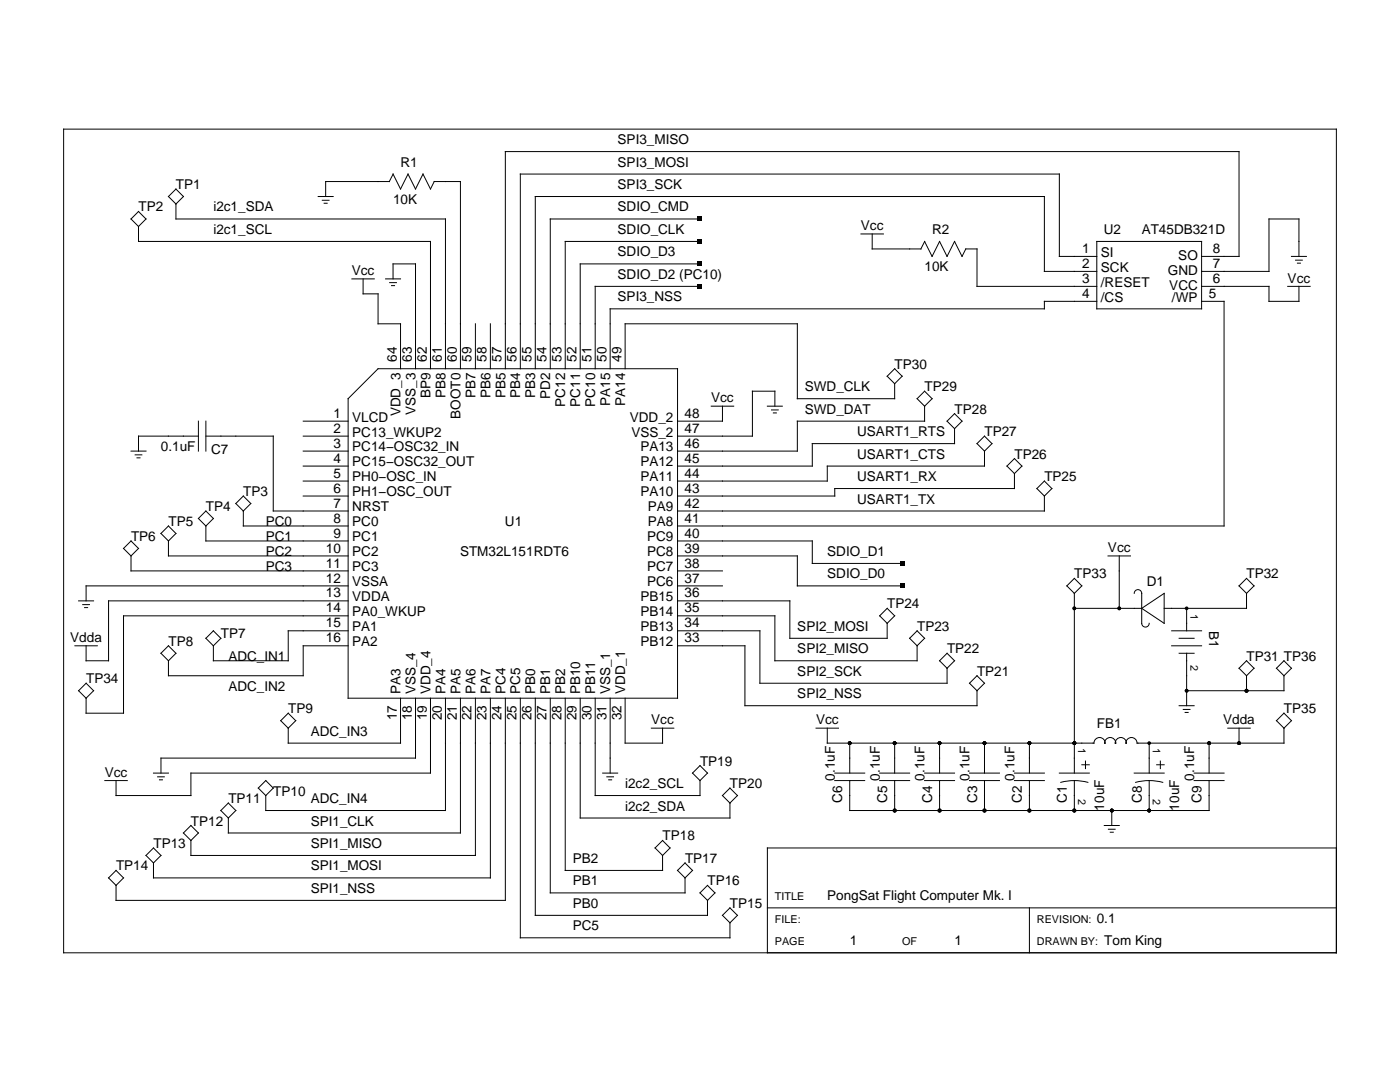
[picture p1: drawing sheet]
<svg xmlns="http://www.w3.org/2000/svg" width="279mm" height="216mm" viewBox="0 0 279 216" stroke-linecap="round" stroke-linejoin="round" font-family="sans-serif">
<g fill="none" stroke="#000" stroke-width=".2">
<path d="M12.7 25.8h254v164.3h-254zM33.6 39.2l1.5-1.5 1.5 1.5-1.5 1.5zM63.5 39.2h3M64.3 40h1.4M77.7 36.2l.7-1.5 1.5 3 1.5-3 1.5 3 1.5-3 1.5 3 .8-1.5h5.2v37.4M77.7 36.2h-12.7v3M26.1 43.7l1.5-1.5 1.5 1.5-1.5 1.5zM27.6 45.2v3h58.3v25.4M35.1 40.7v3h53.8v29.9M64.7 40.6h.6M70.2 55.6h4.5M72.5 55.6v3h3v6h4.4v9"/>
<path d="M76.9 55.6h3M77.8 56.4h1.3M78.1 57h.6M78.4 55.6v-2.9h4.5v20.9M139.7 48.2h-26.9v25.4M139.7 52.7h-23.9v20.9M139.7 57.1h-20.9v16.5M139.7 43.7h-29.9v29.9M171.8 46.7h4.5M174.1 46.7v3h9.7M184.5 48.2l1.5 3 1.5-3 1.5 3 1.5-3 1.5 3 .7-1.5h2.3v7.4h23.9M184.5 48.2l-.7 1.5"/>
<path d="M218.9 54.2h-10.5v-15h-101.6v34.4M218.9 51.2h-7.5v-16.5h-107.6v38.9M218.9 48.2h20.9v13.4h-20.9zM239.8 51.2h7.5v-21h-146.4v43.4M239.8 57.1h13.5v3h5.9v-3M257 57.1h4.5M257.7 51.2h3M258.6 51.9h1.3M258.9 52.5h.6M259.2 51.2v-7.5h-5.9v10.5h-13.5M75.5 73.6h59.7v65.7h-65.7v-59.7zM94.9 64.6v9"/>
<path d="M97.9 64.6v9M124.8 73.6v-9h34.3v15h19.4v-3M177.1 75.1l1.4-1.5 1.5 1.5-1.5 1.5zM183 79.6l1.5-1.5 1.5 1.5-1.5 1.4zM218.9 60.1h-10.5v1.5h-86.6v12M239.8 60.1h4.5v44.9h-109.1M26.1 90h3M27 90.8h1.3M27.3 91.4h.6M39.6 87h-12v3M39.6 84v6M41.1 87h13.4v15h15"/>
<path d="M41.1 84v6M48.6 99l1.5 1.5-1.5 1.5-1.5-1.5zM60.5 90h9M60.5 96h9M60.5 93h9M60.5 99h9M60.5 84h9M60.5 87h9M141.9 81h4.5M144.2 81v3h-9M153.1 81h3M154 81.8h1.3"/>
<path d="M154.3 82.4h.6M154.6 81v-2.9h-4.4v8.9h-15M184.5 81v3h-25.4v6h-23.9M189 84l1.5-1.5 1.5 1.5-1.5 1.5zM190.5 85.5v3h-28.4v4.5h-26.9M195 88.5l1.5-1.5 1.5 1.5-1.5 1.5zM196.5 90v3h-31.4v3h-29.9M202.5 94.5v3h-35.9v1.5h-31.4M202.5 91.5l1.4 1.5-1.4 1.5-1.5-1.5zM208.4 99v3h-73.2M208.4 96l1.5 1.5-1.5 1.5-1.5-1.5zM15.7 119.9h3"/>
<path d="M24.7 109.4l1.4-1.5 1.5 1.5-1.5 1.5zM26.1 110.9v3h43.4M33.6 107.9v3h35.9M33.6 105l1.5 1.4-1.5 1.5-1.5-1.5zM41.1 105v2.9h28.4M41.1 102l1.5 1.5-1.5 1.5-1.5-1.5zM48.6 102v3h20.9M69.5 119.9h-47.8v11.9h-4.5v-2.9M69.5 116.9h-52.3v3M135.2 119.9h22.4v7.5h19.5v-3M135.2 113.9h9M135.2 116.9h9"/>
<path d="M135.2 110.9h23.9v6h20.9M135.2 107.9h26.9v4.5h17.9M214.4 115.4l1.5 1.5-1.5 1.5-1.5-1.5zM214.4 118.4v35.9M221.1 110.9h4.5M223.4 110.9v10.5M226.4 118.4a.75 .75 0 0 1 .7-.7 .75 .75 0 0 1 .8 .7v6a.75 .75 0 0 0 .7 .7 .75 .75 0 0 0 .7-.7M248.8 118.4v3h-16.5M248.8 115.4l1.5 1.5-1.5 1.5-1.5-1.5zM14.9 128.9h4.5M15.7 137.8l1.5-1.5 1.5 1.5-1.5 1.5zM16.5 120.6h1.4"/>
<path d="M16.9 121.2h.6M32.1 130.4l1.5-1.5 1.5 1.5-1.5 1.4zM42.6 125.9l1.5 1.5-1.5 1.5-1.5-1.5zM69.5 128.9h-9v5.9h-26.9v-3M69.5 125.9h-12v5.9h-14.9v-2.9M69.5 122.9h-44.8v19.4h-7.5v-3M79.9 139.3v9h-22.4v-3M82.9 139.3v12h-50.8v3M85.9 139.3v15h-47.8v4.4h-14.9v-2.9M88.9 139.3v22.4h-35.9v-3M91.9 139.3v26.9h-46.3v-3M94.9 139.3v31.4h-56.8v-3"/>
<path d="M97.9 139.3v35.9h-67.3v-3M100.9 139.3v40.4h-77.7v-3M103.8 139.3v47.8h41.9v-3M106.8 139.3v43.3h34.4v-2.9M109.8 139.3v38.9h26.9v-3M112.8 139.3v34.4h19.4v-3M115.8 139.3v23.9h29.9v-3M118.8 139.3v19.4h20.9v-2.9M121.8 139.3v15M124.8 139.3v9h7.4v-3M135.2 128.9h13.5v11.9h46.3v-3M135.2 125.9h16.5v10.4h37.3v-3"/>
<path d="M135.2 122.9h19.4v8.9h28.4v-2.9M177.1 121.4l1.4 1.5-1.4 1.5-1.5-1.5zM183 125.9l1.5 1.5-1.5 1.5-1.5-1.5zM189 130.4l1.5 1.4-1.5 1.5-1.5-1.5zM195 134.8l1.5 1.5-1.5 1.5-1.5-1.5zM214.4 121.4h13.5M227.9 121.4l4.4-3v6zM233.8 128.9h6M233.8 125.9h6M235.3 130.4h3M235.3 127.4h3M236.8 121.4v4.5"/>
<path d="M236.8 130.4v10.4M248.8 131.8l1.5 1.5-1.5 1.5-1.5-1.5zM248.8 134.8v3M256.2 134.8v3h-19.4M256.2 131.8l1.5 1.5-1.5 1.5-1.5-1.5zM20.9 155.8h4.5M30.6 154.3h3M31.5 155h1.3M31.8 155.6h.6M53 155.8l1.5 1.4-1.5 1.5-1.5-1.5zM56 143.8l1.5-1.5 1.5 1.5-1.5 1.5zM120.3 154.3h3"/>
<path d="M121.1 155h1.3M121.5 155.6h.6M130 145.3h4.5M138.2 154.3l1.5-1.5 1.5 1.5-1.5 1.5zM144.2 158.7l1.5-1.5 1.5 1.5-1.5 1.5zM162.9 145.3h4.4M165.1 145.3v3h53.2a1.09 1.09 0 0 1 1.1-1.1 1.09 1.09 0 0 1 1.1 1.1 1.07 1.07 0 0 1 1.1-1.1 1.07 1.07 0 0 1 1 1.1 1.07 1.07 0 0 1 1.1-1.1 1.07 1.07 0 0 1 1 1.1 1.09 1.09 0 0 1 1.1-1.1 1.09 1.09 0 0 1 1.1 1.1h29.3v-3M166.6 154.3h6M166.6 155.8h6M169.6 155.8v5.9h71.7v-5.9M169.6 148.3v6M175.6 154.3h5.9"/>
<path d="M175.6 155.8h5.9M178.5 148.3v6M178.5 155.8v5.9M184.5 154.3h6M184.5 155.8h6M187.5 148.3v6M187.5 155.8v5.9M193.5 154.3h6M193.5 155.8h6M196.5 148.3v6M196.5 155.8v5.9M202.5 154.3h5.9"/>
<path d="M202.5 155.8h5.9M205.4 148.3v6M205.4 155.8v5.9M211.4 154.3h6M211.7 156.1a10.5 10.5 0 0 1 5.4 0M214.4 155.8v5.9M215.9 152.6h1.5M216.6 151.9v1.5M226.4 154.3h5.9M226.6 156.1a10.5 10.5 0 0 1 5.5 0M229.3 148.3v6M229.3 155.8v5.9"/>
<path d="M230.8 152.6h1.5M231.6 151.9v1.5M235.3 140.8h3M236.1 141.6h1.4M236.5 142.2h.6M238.3 154.3h6M238.3 155.8h6M241.3 148.3v6M245 145.3h4.5M247.3 145.3v3M256.2 142.3l1.5 1.5-1.5 1.5-1.5-1.5zM21.7 175.2l1.5-1.5 1.5 1.5-1.5 1.5z"/>
<path d="M29.1 170.7l1.5-1.5 1.5 1.5-1.5 1.5zM36.6 166.2l1.5-1.5 1.5 1.5-1.5 1.5zM44.1 161.7l1.5-1.5 1.5 1.5-1.5 1.5zM130.7 169.2l1.5-1.5 1.5 1.5-1.5 1.5zM136.7 172.2l1.5 1.5-1.5 1.5-1.5-1.5zM141.2 176.7l1.5 1.5-1.5 1.5-1.5-1.5zM220.4 164.7h3M221.2 165.5h1.3M221.6 166.1h.6M221.9 161.7v3M266.7 169.2h-113.6v20.9M144.2 182.6l1.5-1.4 1.5 1.4-1.5 1.5z"/>
<path d="M153.1 181.2h113.6M205.4 181.2v8.9"/>
</g>
<g fill="#000">
<path d="M139.3 43.2h.8v.9h-.8zM139.3 47.7h.8v.9h-.8zM139.3 52.2h.8v.9h-.8zM139.3 56.7h.8v.9h-.8zM179.6 112h.9v.9h-.9zM179.6 116.5h.9v.9h-.9z"/>
<circle cx="214.4" cy="121.4" r=".37"/>
<circle cx="223.4" cy="121.4" r=".37"/>
<circle cx="236.8" cy="137.8" r=".37"/>
<circle cx="236.8" cy="121.4" r=".37"/>
<circle cx="248.8" cy="137.8" r=".37"/>
<circle cx="169.6" cy="148.3" r=".37"/>
<circle cx="178.5" cy="148.3" r=".37"/>
<circle cx="187.5" cy="148.3" r=".37"/>
<circle cx="196.5" cy="148.3" r=".37"/>
<circle cx="205.4" cy="148.3" r=".37"/>
<circle cx="214.4" cy="148.3" r=".37"/>
<circle cx="229.3" cy="148.3" r=".37"/>
<circle cx="241.3" cy="148.3" r=".37"/>
<circle cx="247.3" cy="148.3" r=".37"/>
<circle cx="178.5" cy="161.7" r=".37"/>
<circle cx="187.5" cy="161.7" r=".37"/>
<circle cx="196.5" cy="161.7" r=".37"/>
<circle cx="205.4" cy="161.7" r=".37"/>
<circle cx="214.4" cy="161.7" r=".37"/>
<circle cx="221.9" cy="161.7" r=".37"/>
<circle cx="229.3" cy="161.7" r=".37"/>
</g>
<g font-size="2.7">
<text x="123.3" y="28.8">SPI3_MISO</text>
<text x="79.9" y="33.2">R1</text>
<text x="123.3" y="33.2">SPI3_MOSI</text>
<text x="35.1" y="37.7">TP1</text>
<text x="78.4" y="40.7">10K</text>
<text x="123.3" y="37.7">SPI3_SCK</text>
<text x="27.6" y="42.2">TP2</text>
<text x="42.6" y="42.2">i2c1_SDA</text>
<text x="42.6" y="46.7">i2c1_SCL</text>
<text x="123.3" y="46.7">SDIO_CLK</text>
<text x="123.3" y="42.2">SDIO_CMD</text>
<text x="171.8" y="45.9">Vcc</text>
<text x="186" y="46.7">R2</text>
<text x="220.3" y="46.7">U2</text>
<text x="227.9" y="46.7">AT45DB321D</text>
<text x="123.3" y="51.2">SDIO_D3</text>
<text x="216" y="53.5">2</text>
<text x="216" y="50.5">1</text>
<text x="219.7" y="51.2">SI</text>
<text x="235.2" y="51.9">SO</text>
<text x="242" y="53.4">7</text>
<text x="242" y="50.4">8</text>
<text x="70.2" y="54.9">Vcc</text>
<text x="123.3" y="55.6">SDIO_D2 (PC10)</text>
<text x="184.5" y="54.2">10K</text>
<text x="216" y="59.5">4</text>
<text x="216" y="56.5">3</text>
<text x="219.7" y="57.2">/RESET</text>
<text x="219.7" y="54.2">SCK</text>
<text x="233.1" y="54.9">GND</text>
<text x="233.4" y="57.9">VCC</text>
<text x="241.2" y="59.5">5</text>
<text x="242" y="56.4">6</text>
<text x="257" y="56.4">Vcc</text>
<text x="123.3" y="60.1">SPI3_NSS</text>
<text x="219.7" y="60.2">/CS</text>
<text x="233.9" y="60.2">/WP</text>
<text x="79.2" y="72.2" transform="rotate(-90 79.2 72.2)">64</text>
<text x="82.2" y="72.2" transform="rotate(-90 82.2 72.2)">63</text>
<text x="85.2" y="72.2" transform="rotate(-90 85.2 72.2)">62</text>
<text x="88.2" y="72.2" transform="rotate(-90 88.2 72.2)">61</text>
<text x="91.1" y="72.2" transform="rotate(-90 91.1 72.2)">60</text>
<text x="94.1" y="72.2" transform="rotate(-90 94.1 72.2)">59</text>
<text x="97.1" y="72.2" transform="rotate(-90 97.1 72.2)">58</text>
<text x="100.1" y="72.2" transform="rotate(-90 100.1 72.2)">57</text>
<text x="103.1" y="72.2" transform="rotate(-90 103.1 72.2)">56</text>
<text x="106.1" y="72.2" transform="rotate(-90 106.1 72.2)">55</text>
<text x="109.1" y="72.2" transform="rotate(-90 109.1 72.2)">54</text>
<text x="112.1" y="72.2" transform="rotate(-90 112.1 72.2)">53</text>
<text x="115" y="72.2" transform="rotate(-90 115 72.2)">52</text>
<text x="118" y="72.2" transform="rotate(-90 118 72.2)">51</text>
<text x="121" y="72.2" transform="rotate(-90 121 72.2)">50</text>
<text x="124" y="72.2" transform="rotate(-90 124 72.2)">49</text>
<text x="178.5" y="73.6">TP30</text>
<text x="66.6" y="83.4">1</text>
<text x="79.9" y="83.1" transform="rotate(-90 79.9 83.1)">VDD_3</text>
<text x="82.9" y="82.8" transform="rotate(-90 82.9 82.8)">VSS_3</text>
<text x="85.9" y="79.5" transform="rotate(-90 85.9 79.5)">BP9</text>
<text x="88.9" y="79.5" transform="rotate(-90 88.9 79.5)">PB8</text>
<text x="91.9" y="83.5" transform="rotate(-90 91.9 83.5)">BOOT0</text>
<text x="94.9" y="79.5" transform="rotate(-90 94.9 79.5)">PB7</text>
<text x="97.9" y="79.5" transform="rotate(-90 97.9 79.5)">PB6</text>
<text x="100.9" y="79.5" transform="rotate(-90 100.9 79.5)">PB5</text>
<text x="103.8" y="79.5" transform="rotate(-90 103.8 79.5)">PB4</text>
<text x="106.8" y="79.5" transform="rotate(-90 106.8 79.5)">PB3</text>
<text x="109.8" y="79.6" transform="rotate(-90 109.8 79.6)">PD2</text>
<text x="112.8" y="81.1" transform="rotate(-90 112.8 81.1)">PC12</text>
<text x="115.8" y="81.1" transform="rotate(-90 115.8 81.1)">PC11</text>
<text x="118.8" y="81.1" transform="rotate(-90 118.8 81.1)">PC10</text>
<text x="121.8" y="81" transform="rotate(-90 121.8 81)">PA15</text>
<text x="124.8" y="81" transform="rotate(-90 124.8 81)">PA14</text>
<text x="136.6" y="83.4">48</text>
<text x="141.9" y="80.3">Vcc</text>
<text x="160.6" y="78.1">SWD_CLK</text>
<text x="160.6" y="82.5">SWD_DAT</text>
<text x="184.5" y="78.1">TP29</text>
<text x="190.5" y="82.5">TP28</text>
<text x="66.6" y="89.3">3</text>
<text x="66.6" y="86.4">2</text>
<text x="70.3" y="87.1">PC13_WKUP2</text>
<text x="70.3" y="84.1">VLCD</text>
<text x="125.7" y="84.1">VDD_2</text>
<text x="126" y="87.1">VSS_2</text>
<text x="136.6" y="89.3">46</text>
<text x="136.6" y="86.4">47</text>
<text x="171.1" y="87">USART1_RTS</text>
<text x="196.5" y="87">TP27</text>
<text x="32.1" y="90">0.1uF</text>
<text x="42.1" y="90.5">C7</text>
<text x="66.6" y="95.3">5</text>
<text x="66.6" y="92.3">4</text>
<text x="70.3" y="93.1">PC15−OSC32_OUT</text>
<text x="70.3" y="90.1">PC14−OSC32_IN</text>
<text x="127.8" y="90.1">PA13</text>
<text x="127.8" y="93.1">PA12</text>
<text x="136.6" y="95.3">44</text>
<text x="136.6" y="92.3">45</text>
<text x="171.1" y="91.5">USART1_CTS</text>
<text x="171.1" y="96">USART1_RX</text>
<text x="202.5" y="91.5">TP26</text>
<text x="208.4" y="96">TP25</text>
<text x="41.1" y="102">TP4</text>
<text x="48.6" y="99">TP3</text>
<text x="66.6" y="101.3">7</text>
<text x="66.6" y="98.3">6</text>
<text x="70.3" y="99.1">PH1−OSC_OUT</text>
<text x="70.3" y="96.1">PH0−OSC_IN</text>
<text x="127.8" y="96.1">PA11</text>
<text x="127.8" y="99.1">PA10</text>
<text x="136.6" y="98.3">43</text>
<text x="136.6" y="101.3">42</text>
<text x="171.1" y="100.5">USART1_TX</text>
<text x="26.1" y="107.9">TP6</text>
<text x="33.6" y="105">TP5</text>
<text x="53" y="105">PC0</text>
<text x="53" y="107.9">PC1</text>
<text x="66.6" y="107.3">9</text>
<text x="66.6" y="104.3">8</text>
<text x="70.3" y="105">PC0</text>
<text x="70.3" y="102">NRST</text>
<text x="100.8" y="105">U1</text>
<text x="129.3" y="102">PA9</text>
<text x="129.3" y="105">PA8</text>
<text x="136.6" y="104.3">41</text>
<text x="136.6" y="107.3">40</text>
<text x="53" y="110.9">PC2</text>
<text x="53" y="113.9">PC3</text>
<text x="65.1" y="110.3">10</text>
<text x="65.1" y="113.2">11</text>
<text x="70.3" y="111">PC2</text>
<text x="70.3" y="114">PC3</text>
<text x="70.3" y="108">PC1</text>
<text x="91.8" y="111">STM32L151RDT6</text>
<text x="129.1" y="114">PC7</text>
<text x="129.1" y="108">PC9</text>
<text x="129.1" y="111">PC8</text>
<text x="136.6" y="113.2">38</text>
<text x="136.6" y="110.3">39</text>
<text x="165.1" y="110.9">SDIO_D1</text>
<text x="221.1" y="110.2">Vcc</text>
<text x="65.1" y="119.2">13</text>
<text x="65.1" y="116.2">12</text>
<text x="70.3" y="120">VDDA</text>
<text x="70.3" y="117">VSSA</text>
<text x="127.8" y="120">PB15</text>
<text x="129.1" y="117">PC6</text>
<text x="136.6" y="116.2">37</text>
<text x="136.6" y="119.2">36</text>
<text x="165.1" y="115.4">SDIO_D0</text>
<text x="214.4" y="115.4">TP33</text>
<text x="228.9" y="116.9">D1</text>
<text x="248.8" y="115.4">TP32</text>
<text x="65.1" y="125.2">15</text>
<text x="65.1" y="122.2">14</text>
<text x="70.3" y="125.9">PA1</text>
<text x="70.3" y="123">PA0_WKUP</text>
<text x="127.8" y="123">PB14</text>
<text x="127.8" y="125.9">PB13</text>
<text x="136.6" y="122.2">35</text>
<text x="136.6" y="125.2">34</text>
<text x="159.1" y="125.9">SPI2_MOSI</text>
<text x="177.1" y="121.4">TP24</text>
<text x="183" y="125.9">TP23</text>
<text x="241.3" y="125.9" transform="rotate(90 241.3 125.9)">B1</text>
<text x="14" y="128.1">Vdda</text>
<text x="33.6" y="128.9">TP8</text>
<text x="44.1" y="127.4">TP7</text>
<text x="45.6" y="131.8">ADC_IN1</text>
<text x="65.1" y="128.2">16</text>
<text x="70.3" y="128.9">PA2</text>
<text x="127.8" y="128.9">PB12</text>
<text x="136.6" y="128.2">33</text>
<text x="159.1" y="130.4">SPI2_MISO</text>
<text x="189" y="130.4">TP22</text>
<text x="248.8" y="131.8">TP31 TP36</text>
<text x="17.2" y="136.3">TP34</text>
<text x="45.6" y="137.8">ADC_IN2</text>
<text x="159.1" y="134.8">SPI2_SCK</text>
<text x="195" y="134.8">TP21</text>
<text x="57.5" y="142.3">TP9</text>
<text x="79.2" y="143.7" transform="rotate(-90 79.2 143.7)">17</text>
<text x="79.9" y="138.5" transform="rotate(-90 79.9 138.5)">PA3</text>
<text x="82.2" y="143.7" transform="rotate(-90 82.2 143.7)">18</text>
<text x="82.9" y="138.5" transform="rotate(-90 82.9 138.5)">VSS_4</text>
<text x="85.2" y="143.7" transform="rotate(-90 85.2 143.7)">19</text>
<text x="85.9" y="138.5" transform="rotate(-90 85.9 138.5)">VDD_4</text>
<text x="88.2" y="143.7" transform="rotate(-90 88.2 143.7)">20</text>
<text x="88.9" y="138.5" transform="rotate(-90 88.9 138.5)">PA4</text>
<text x="91.1" y="143.7" transform="rotate(-90 91.1 143.7)">21</text>
<text x="91.9" y="138.5" transform="rotate(-90 91.9 138.5)">PA5</text>
<text x="94.1" y="143.7" transform="rotate(-90 94.1 143.7)">22</text>
<text x="94.9" y="138.5" transform="rotate(-90 94.9 138.5)">PA6</text>
<text x="97.1" y="143.7" transform="rotate(-90 97.1 143.7)">23</text>
<text x="97.9" y="138.5" transform="rotate(-90 97.9 138.5)">PA7</text>
<text x="100.1" y="143.7" transform="rotate(-90 100.1 143.7)">24</text>
<text x="100.9" y="138.5" transform="rotate(-90 100.9 138.5)">PC4</text>
<text x="103.1" y="143.7" transform="rotate(-90 103.1 143.7)">25</text>
<text x="103.8" y="138.5" transform="rotate(-90 103.8 138.5)">PC5</text>
<text x="106.1" y="143.7" transform="rotate(-90 106.1 143.7)">26</text>
<text x="106.8" y="138.5" transform="rotate(-90 106.8 138.5)">PB0</text>
<text x="109.1" y="143.7" transform="rotate(-90 109.1 143.7)">27</text>
<text x="109.8" y="138.5" transform="rotate(-90 109.8 138.5)">PB1</text>
<text x="112.1" y="143.7" transform="rotate(-90 112.1 143.7)">28</text>
<text x="112.8" y="138.5" transform="rotate(-90 112.8 138.5)">PB2</text>
<text x="115" y="143.7" transform="rotate(-90 115 143.7)">29</text>
<text x="115.8" y="138.5" transform="rotate(-90 115.8 138.5)">PB10</text>
<text x="118" y="143.7" transform="rotate(-90 118 143.7)">30</text>
<text x="118.8" y="138.5" transform="rotate(-90 118.8 138.5)">PB11</text>
<text x="121" y="143.7" transform="rotate(-90 121 143.7)">31</text>
<text x="121.8" y="138.5" transform="rotate(-90 121.8 138.5)">VSS_1</text>
<text x="124" y="143.7" transform="rotate(-90 124 143.7)">32</text>
<text x="124.8" y="138.5" transform="rotate(-90 124.8 138.5)">VDD_1</text>
<text x="159.1" y="139.3">SPI2_NSS</text>
<text x="256.2" y="142.3">TP35</text>
<text x="62" y="146.8">ADC_IN3</text>
<text x="130" y="144.5">Vcc</text>
<text x="162.9" y="144.5">Vcc</text>
<text x="218.9" y="145.3">FB1</text>
<text x="244.1" y="144.5">Vdda</text>
<text x="20.9" y="155">Vcc</text>
<text x="139.7" y="152.8">TP19</text>
<text x="166.6" y="155.8" transform="rotate(-90 166.6 155.8)">0.1uF</text>
<text x="175.6" y="155.8" transform="rotate(-90 175.6 155.8)">0.1uF</text>
<text x="184.5" y="155.8" transform="rotate(-90 184.5 155.8)">0.1uF</text>
<text x="193.5" y="155.8" transform="rotate(-90 193.5 155.8)">0.1uF</text>
<text x="202.5" y="155.8" transform="rotate(-90 202.5 155.8)">0.1uF</text>
<text x="238.3" y="155.8" transform="rotate(-90 238.3 155.8)">0.1uF</text>
<text x="45.6" y="160.2">TP11</text>
<text x="54.5" y="158.7">TP10</text>
<text x="62" y="160.2">ADC_IN4</text>
<text x="124.8" y="157.2">i2c2_SCL</text>
<text x="124.8" y="161.7">i2c2_SDA</text>
<text x="145.7" y="157.2">TP20</text>
<text x="168.1" y="160.2" transform="rotate(-90 168.1 160.2)">C6</text>
<text x="177.1" y="160.2" transform="rotate(-90 177.1 160.2)">C5</text>
<text x="186" y="160.2" transform="rotate(-90 186 160.2)">C4</text>
<text x="195" y="160.2" transform="rotate(-90 195 160.2)">C3</text>
<text x="203.9" y="160.2" transform="rotate(-90 203.9 160.2)">C2</text>
<text x="212.9" y="160.2" transform="rotate(-90 212.9 160.2)">C1</text>
<text x="220.4" y="161.7" transform="rotate(-90 220.4 161.7)">10uF</text>
<text x="227.9" y="160.2" transform="rotate(-90 227.9 160.2)">C8</text>
<text x="235.3" y="161.7" transform="rotate(-90 235.3 161.7)">10uF</text>
<text x="239.8" y="160.2" transform="rotate(-90 239.8 160.2)">C9</text>
<text x="38.1" y="164.7">TP12</text>
<text x="62" y="164.7">SPI1_CLK</text>
<text x="132.2" y="167.7">TP18</text>
<text x="23.2" y="173.7">TP14</text>
<text x="30.6" y="169.2">TP13</text>
<text x="62" y="169.2">SPI1_MISO</text>
<text x="62" y="173.7">SPI1_MOSI</text>
<text x="114.3" y="172.2">PB2</text>
<text x="136.7" y="172.2">TP17</text>
<text x="62" y="178.2">SPI1_NSS</text>
<text x="114.3" y="176.7">PB1</text>
<text x="141.2" y="176.7">TP16</text>
<text x="165.1" y="179.7">PongSat Flight Computer Mk. I</text>
<text x="114.3" y="185.6">PC5</text>
<text x="114.3" y="181.2">PB0</text>
<text x="145.7" y="181.2">TP15</text>
<text x="218.9" y="184.1">0.1</text>
<text x="169.6" y="188.6">1</text>
<text x="190.5" y="188.6">1</text>
<text x="220.4" y="188.6">Tom King</text>
</g>
<g font-size="2.2">
<text x="237.6" y="122.4" transform="rotate(90 237.6 122.4)">1</text>
<text x="237.6" y="132.6" transform="rotate(90 237.6 132.6)">2</text>
<text x="215.2" y="149.3" transform="rotate(90 215.2 149.3)">1</text>
<text x="230.1" y="149.3" transform="rotate(90 230.1 149.3)">1</text>
<text x="215.2" y="159.5" transform="rotate(90 215.2 159.5)">2</text>
<text x="230.1" y="159.5" transform="rotate(90 230.1 159.5)">2</text>
<text x="154.6" y="179.7">TITLE</text>
<text x="154.6" y="184.1">FILE:</text>
<text x="206.9" y="184.1">REVISION:</text>
<text x="154.6" y="188.6">PAGE</text>
<text x="180" y="188.6">OF</text>
<text x="206.9" y="188.6">DRAWN BY:</text>
</g>
</svg>
